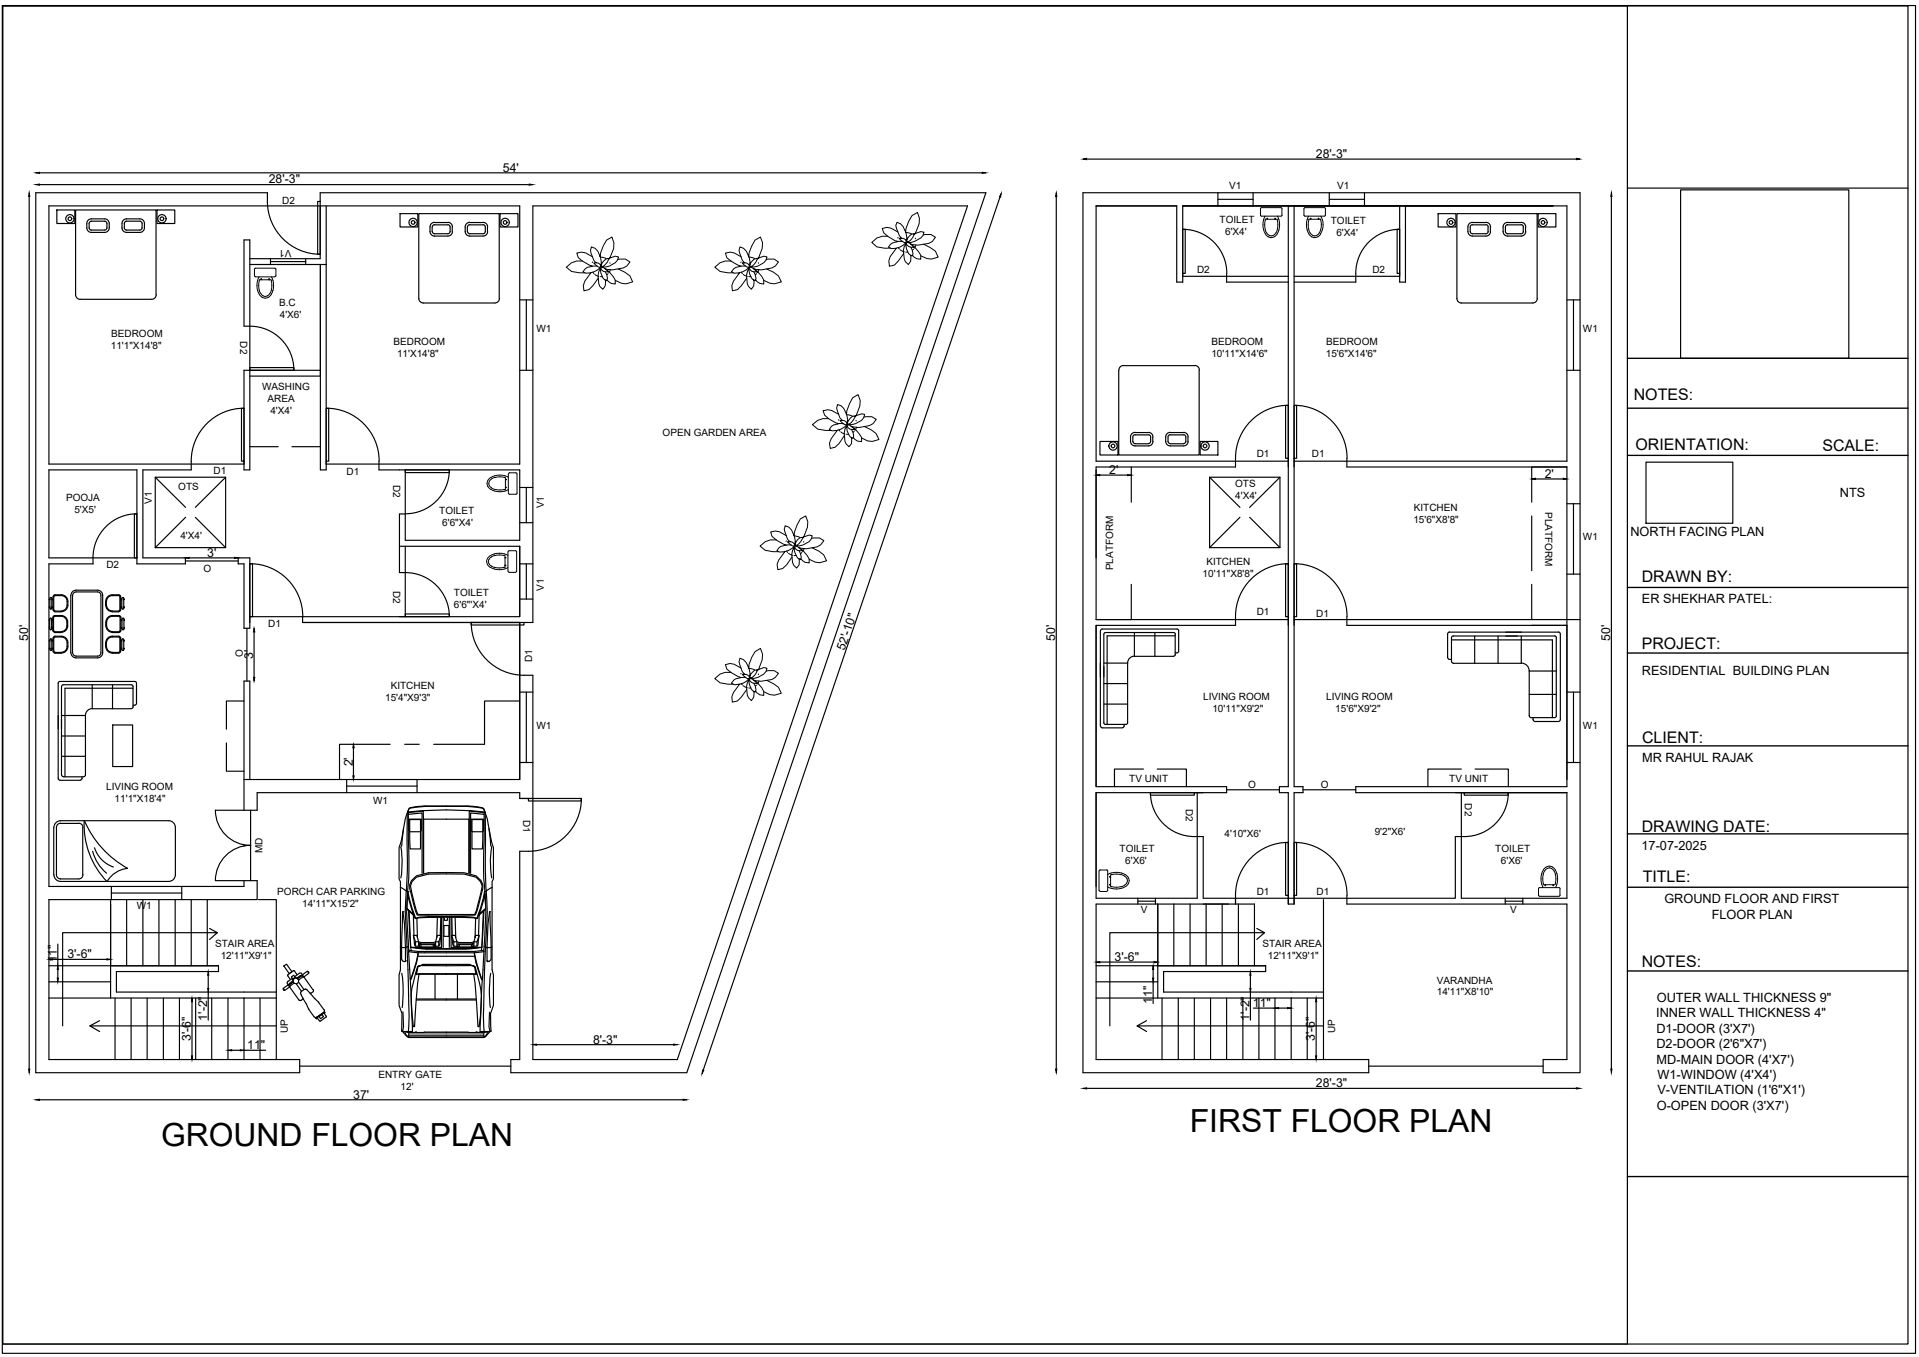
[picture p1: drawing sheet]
<svg xmlns="http://www.w3.org/2000/svg" width="420mm" height="297mm" viewBox="0 0 420 297" stroke-linecap="round" stroke-linejoin="round" font-family="sans-serif">
<!-- layer: 0 -->
<g fill="none" stroke="#000" stroke-width=".25">
<path d="M237.9 34.8h107.2M54.7 57.9h16.7M58.5 44.1v-1.9h-50.7v192.6h57.8v-2.9h-54.9v-35h45.6v-4.1h-9.1M58.5 44.1a11.6 11.6 0 0 0 11.6 11.6M59.2 56.6v1.3M59.2 57.3h7.7M66.9 56.6v1.3M69.6 44.1h.5v11.6h-.5zM70.1 44.1v-1.9h145.8l-65.5 192.6h-38.6v-2.9h2v-45.6a12 12 0 0 0 12.3-6.4 11.5 11.5 0 0 0 1.2-5.1M70.1 45.1v11.5h-15.4M71.4 45.1v57.8h-1.3v-45M231.3 43v191"/>
<path d="M259 50.2h.5v9.6h-.5zM259 59.8v2h-1.4v-16.7h-17.6v55.9h42.1M259 45.1h84.1v55.9h-59.8M259 50.2a9.6 9.6 0 0 1 9.6 9.6M266.7 42.2v2.9M266.7 43.6h7.7M268.6 59.8v2h13.5M274.4 42.2v2.9M282.1 45.1v127.1h-2v1.3h2v24.4h1.2v-24.4h2v-1.3h-2v-127.1M291 43.6h7.7M291 42.2v2.9M298.7 42.2v2.9"/>
<path d="M305.9 50.2h.6v9.6h-.6zM306.5 45.1v16.7h1.2v-16.7M306.5 50.2a9.6 9.6 0 0 0-9.7 9.6v2h-13.5M340 45.1h-81v15.4h23.1M54.7 71.4h-1.3v-18.9h1.3v50.4h-1.3v-21.8h16.7M54.7 71.4a9.6 9.6 0 0 1 9.6 9.6M113.8 65.6h2.9M115.2 65.6v15.5M283.3 60.5h23.2M343.1 65.6h2.8M344.5 65.6v15.5M52.9 89.4h.5v11.6h-.5z"/>
<path d="M53.4 89.4a11.6 11.6 0 0 0-11.5 11.5v2h-10.6v19.2h9.3v1.3h-10.6v-20.5h-19.3v19.2h19.3M54.7 80.5h9.6v.6h-9.6zM54.7 82.3h15.4M54.7 97.8h6.2M63.9 97.8h6.2M71.4 89.4h.6v11.6h-.6zM71.4 89.4a11.6 11.6 0 0 1 11.6 11.5M113.8 81.1h2.9M281.5 88.8h.6v11.5h-.6zM282.1 88.7a11.6 11.6 0 0 0-11.6 11.6M283.3 88.8h.6v11.5h-.6zM283.4 88.7a11.6 11.6 0 0 1 11.5 11.6"/>
<path d="M343.1 81.1h2.8M29.4 112.5h.6v9.6h-.6zM30 112.5a9.8 9.8 0 0 0-9.6 10.9h-9.7v70.6h42.7v-1.2M34 104.5h15.4v15.4h-15.4zM34 104.5l6.6 6.6M40.6 113.2l-6.6 6.7M42.8 113.2l6.6 6.7M49.4 104.5l-6.6 6.6M53.4 101.6h-42.7v-56.5h103.1v56.5h-42.4M83 101v1.9h30.8v15.4h-25.1v-15.4M87.5 119.6h26.3M88.7 102.9h9.7v.5h-9.7z"/>
<path d="M88.7 119.6v15.4M98.4 102.8a9.8 9.8 0 0 1-10.9 9.7v12.8a9.8 9.8 0 0 1 10.9 9.7M113.8 119.6v15.4h-59.1M113.8 119.6v15.4M113.8 114.4h2.9M113.8 106.7h2.9M115.2 106.7v7.7M240.8 104h6.1M247.7 102.2v7.7M264.8 104.5h15.4v15.4h-15.4zM264.8 104.5l6.7 6.6M270.5 100.3v1.9h-30.5v33.4"/>
<path d="M271.5 113.2l-6.7 6.7M273.6 113.2l6.6 6.7M280.2 104.5l-6.6 6.6M294.9 100.3v1.9h48.2M335.4 112.9v12M336.2 104.8h6.1M343.1 102.2v68.4M343.1 102.2h-7.7v7.7M343.1 110.3h2.8M344.5 110.3v15.4M40.6 122.8h11.6M52.2 122.1h2.5v15.4h-1.3v-14.1h-1.2z"/>
<path d="M54.1 137.5v11.6M54.7 123.4h.6v11.6h-.6zM54.7 123.4a11.6 11.6 0 0 1 11.6 11.6M66.3 135v1.3h47.5M87.5 135h1.2M88.7 134.4h9.7v.6h-9.7zM103.2 136.2a11.6 11.6 0 0 0 11.5 11.6h2v84.1h31.6l63.5-186.8h-95.1v91.2h-2M103.2 136.3h11.5v.5h-11.5zM113.8 136.3v34.3h-60.4M113.8 136.3v34.3M113.8 123.4h2.9M113.8 131.1h2.9"/>
<path d="M115.2 123.4v7.7M240 136.9v35.3M240 135.6h42.1M247.7 127.9v7.7h-7.7M281.5 123.4h.6v11.6h-.6zM282.1 123.4a11.6 11.6 0 0 0-11.6 11.6v1.9h-30.5v35.3h28.6v1.3h-28.6v23.1h22.1v-23.1M283.3 123.4h.6v11.6h-.6zM283.3 135.6h62.6M283.4 123.4a11.7 11.7 0 0 1 11.5 13.5h48.2v35.3h-46.3v1.3h46.3M335.4 127.9v7.7M343.1 125.7h2.8M53.4 153.4h-3.8v6.2"/>
<path d="M113.8 153.4h-7.7v9.5h-11.1M113.8 151.5h2.9M115.2 151.5v15.4M343.1 151.5h2.8M344.5 151.5v15.4M49.6 162.6v6.2h3.8M54.7 170.6v-21.5h-1.3v28.3M54.9 177.4v15.4M75.9 170.6v2.9M75.9 172.1h15.4M77.4 163.7v6.1M85.4 162.9h-11.1v7.7"/>
<path d="M88.6 162.9h3.2M91.3 170.6v2.9M113.8 166.9h2.9M115.7 174.8h11.6v.5h-11.6zM116.7 174.8h-2.9v-1.3h-57.5v3.9l-9.1-.1a7.7 7.7 0 0 0 7.7 7.8M250.4 168.3h-6.4v3.9M251.9 173.5h9.6v.6h-9.6zM251.9 173.5a9.6 9.6 0 0 0 9.6 9.6M253.4 168.3h6.4v3.9M268.6 172.9h11.5M285.3 172.9h11.5M320 173.5h23.1v23.1h-23.1z"/>
<path d="M320 168.3h-7.4v3.9M320.6 173.5h9.6v.6h-9.6zM323 168.3h7.2v3.9M330.2 173.5a9.6 9.6 0 0 1-9.6 9.6h-2v13.5h-55.2v-13.5h-1.9M343.1 166.9h2.8M24.2 196.9v21.6M24.4 194v2.9M24.4 195.5h15.4M27.7 196.9v14.5M31.3 196.9v14.5M34.8 196.9v14.5M38.4 196.9v14.5"/>
<path d="M39.8 194v2.9M41.9 196.9v14.5M45.4 196.9v14.5M53.4 184.9v.3M53.4 185.1h1.5M54.9 185a7.7 7.7 0 0 0-7.7 7.8M56.6 196.9h3.9v20.3M249.1 196.6v1.3M249.1 197.3h3.9M253 196.6v1.3M253.5 197.9v20.6M257 197.9v13.5"/>
<path d="M260.6 197.9v13.5M264.1 197.9v13.5M267.6 197.9v13.5M270.5 196v1.9M271.1 197.9v13.5M281.5 184.4h.6v11.6h-.6zM282.1 184.4a11.6 11.6 0 0 0-11.6 11.6M283.3 184.4h.6v11.6h-.6zM283.4 184.4a11.6 11.6 0 0 1 11.5 11.6M289.8 196.9v35M294.9 196v1.9h48.2v34h-5.2v2.9h8v-192.6h-108.8v192.6h62.6v-2.9h-59.7v-34h34.7v13.5M329.6 197.3h3.8"/>
<path d="M329.6 196.6v1.3M333.4 196.6v1.3M10.7 218.5h49.8M10.7 211.4h37.1v1.3h-22.3v4.5h35M10.7 214.9h13.5M25.2 218.5v13.4M28.7 218.5v13.4M32.2 218.5v13.4M35.8 218.5v13.4M39.3 218.5v13.4M42.8 218.5v13.4M45.9 205.6l1.7-1.4h-33.9v20.4"/>
<path d="M45.9 203.2l1.7 1M46.4 218.5v13.4M49.9 218.5v13.4M53.4 218.5v13.4M56.9 218.5v13.4M60.5 217.2v14.7M240 218.5h49.8M240 211.4h37.1v1.3h-22.3v4.5h35M240 214.9h13.5M240.8 210.6h11.9M252.5 212.2v1.9M252.5 214.9v4.8"/>
<path d="M254.4 218.5v13.4M258 218.5v13.4M261.5 218.5v13.4M265 218.5v13.4M268.6 218.5v13.4M272.1 218.5v13.4M273.8 213.5v2.9M273.8 217.2v6.1M275.2 205.6l1.7-1.4h-33.9v20.4M275.2 203.2l1.7 1M275.6 218.5v13.4M279.1 218.5v13.4"/>
<path d="M282.7 218.5v13.4M286.2 218.5v13.4M288.2 219.3v11.8M21.8 223.4l-2.1 1.2M60.5 224.6h-40.8l2.1 1.2M65.6 233.4h46.2M117.5 228.7h30M251 223.4l-2 1.2M274.4 220.7h4.7M280 220.7h1.9M289.8 224.6h-40.8l2 1.2M299.7 233.4h38.2"/>
</g>
<!-- layer: element layer -->
<g fill="none" stroke="#000" stroke-width=".25">
<path d="M.5 1.2h418.9v295h-418.9zM.6 1.3h417.1v292.9h-417.1zM356.3 1.3v292.9M8.6 37.8h206.5M6.4 43v191M8.6 40.4h107.3M12.4 46h4v2.9h-4zM19 49.9a.99 .99 0 0 0 1 1h2.9M19 48.9v1M19.5 49.9l.3 .4 .2 .1h2.9M19.5 48.9v1M22.9 47.9h-2.9a.99 .99 0 0 0-1 1"/>
<path d="M22.9 48.4h-2.9l-.2 .1-.3 .4M22.9 47.9a.99 .99 0 0 1 1 1M22.9 48.4l.3 .1 .2 .4M23.4 49.9l-.2 .4-.3 .1M23.4 48.9v1M23.9 49.9a.99 .99 0 0 1-1 1M23.9 48.9v1M26.7 49.9a.99 .99 0 0 0 1 1h2.9M26.7 48.9v1M27.2 49.9l.3 .4 .2 .1h2.9M27.2 48.9v1M30.6 48.4h-2.9l-.2 .1-.3 .4"/>
<path d="M30.6 47.9h-2.9a.99 .99 0 0 0-1 1M30.6 48.4l.3 .1 .2 .4M30.6 47.9a.99 .99 0 0 1 1 1M31.1 49.9l-.2 .4-.3 .1M31.1 48.9v1M31.6 49.9a.99 .99 0 0 1-1 1M31.6 48.9v1M34.4 46h3.9v2.9h-3.9zM87.6 46.8h3.9v2.9h-3.9zM94.1 49.7v1a.99 .99 0 0 0 1 1h2.9M94.6 49.7l.1 1 .2 .4 3.1 .1M95.1 49.2h2.9"/>
<path d="M95.1 48.7h2.9M95.1 48.7a.99 .99 0 0 0-1 1M95.1 49.2h-.2l-.2 .5M98.1 48.7a.99 .99 0 0 1 1 1M98.1 49.2h.2l.3 .5M98.6 49.7l-.1 1.2-.4 .3M99 49.7v1M99.1 50.7a.99 .99 0 0 1-1 1M101.9 49.7v1a.99 .99 0 0 0 .9 1h2.9a1 1 0 0 0 1.1-1M102.3 49.7v1M102.8 49.2h2.9M102.8 48.7h2.9"/>
<path d="M102.8 49.2h-.2l-.2 .5M102.8 48.7a.99 .99 0 0 0-.9 1M105.8 49.2h.2l.3 .5M105.8 48.7a.99 .99 0 0 1 1 1M106.3 49.7l-.1 1.2-.4 .3h-3l-.4-.3v-.2M106.7 49.7v1M109.5 46.8h3.9v2.9h-3.9zM218.9 43.1l-64.9 191.2M314.9 46.8h3.9v2.9h-3.9zM321.4 49.7v1a.99 .99 0 0 0 1 1M321.9 49.7l.1 1.2 .4 .3M322.4 49.2h2.9"/>
<path d="M322.4 48.7h2.9M322.4 48.7a.99 .99 0 0 0-1 1M322.4 49.2l-.4 .2-.1 .3M325.4 48.7a.99 .99 0 0 1 .9 1M325.4 49.2l.4 .2v.3M325.8 49.7v1M325.8 50.7l-.2 .4-.2 .1h-3M326.3 49.7v1M326.3 50.7a.99 .99 0 0 1-.9 1h-3M329.1 49.7v1a.99 .99 0 0 0 1 1M329.6 49.7l.1 1.2 .4 .3M330.1 49.2h2.9"/>
<path d="M330.1 51.2h2.9M330.1 51.7h2.9M330.1 48.7h2.9M330.1 49.2l-.4 .2-.1 .3M330.1 48.7a.99 .99 0 0 0-1 1M333.1 49.2l.4 .2v.3M333.1 48.7a.99 .99 0 0 1 1 1M333.5 49.7v1M333.5 50.7l-.2 .4-.2 .1M334 49.7v1M334.1 50.7a.99 .99 0 0 1-1 1M336.8 46.8h3.9v2.9h-3.9z"/>
<path d="M352.8 43v191M356.3 41.2h61.4M368 41.6h36.8v36.8h-36.8zM17.5 65.5h15.7M34.2 64.5v-18.5h-17.6v18.5a.99 .99 0 0 0 .9 1M34.2 64.5a.99 .99 0 0 1-1 1M91.7 65.3a.99 .99 0 0 0 1 1h15.6M91.7 65.3v-18.5h17.6v18.5M109.3 65.3a.99 .99 0 0 1-.9 1M246 80a.99 .99 0 0 0-1 1M261.6 80a.99 .99 0 0 1 1 1v18.6h-17.7v-18.6M319 65.3a.99 .99 0 0 0 1 1"/>
<path d="M319 65.3v-18.5h17.5v18.5M336.6 65.3a.99 .99 0 0 1-1 1h-15.6M240.8 96.6h4v3h-4zM246 80h15.6M247.5 95.7v.9a.99 .99 0 0 0 1 1h2.9M248 95.7l.1 1.2 .4 .2M248.5 97.1h2.9M248.5 95.2h2.9M248.5 94.7h2.9M248.5 95.2l-.4 .2-.1 .2M248.5 94.6a.99 .99 0 0 0-1 1M251.4 95.2l.5 .2v.2"/>
<path d="M251.4 94.6a.99 .99 0 0 1 1 1M251.9 95.7v1.2l-.5 .2M252.4 95.7v.9M252.4 96.6a.99 .99 0 0 1-1 1M255.2 95.7v.9a.99 .99 0 0 0 1 1h2.9a1 1 0 0 0 1-1M255.7 95.7l.1 1.2 .4 .2M256.2 97.1h2.9M256.2 95.2h2.9M256.2 94.7h2.9M256.2 94.6a.99 .99 0 0 0-1 1M256.2 95.2l-.4 .2-.1 .2M259.1 94.6a.99 .99 0 0 1 1 1"/>
<path d="M259.1 95.2l.5 .2v.2M259.6 95.7v1.2l-.5 .2M260.1 95.7v.9M262.8 96.6h3.9v3h-3.9zM360.4 101.2h19v13.3h-19zM10.9 135.5v2.2M10.9 137.7l.2 .1M10.9 131v2.2M11 133.1l.1 .2M11 137.9h.1M11.1 133.3h.1M11.1 135.3l-.2 .2"/>
<path d="M11.2 135.3l.1 .2v2.2M11.2 130.8l-.2 .1M11.2 139.9l-.2 .1-.1 2.2 .3 .2M11.2 130.8l.1 .1M11.2 139.9l.1 .1v2.2l-.1 .2M11.3 137.5h.2M11.3 137.4h.2M11.3 135.8h.2M11.3 135.7h.2M11.3 137.7l-.1 .1M11.3 133h.3M11.3 132.8h.3"/>
<path d="M11.3 131.3h.3M11.3 131.1h.3M11.3 133.1l-.1 .2M11.3 131v2.2M11.6 135.2v2.8M11.6 138l.4 .4M11.6 130.6v2.9M11.6 139.7v2.9M11.6 133.5l.4 .4M11.7 135.2v2.8M11.8 138l.2 .2 1.4 .1M11.8 130.6v2.9"/>
<path d="M11.8 139.7v2.9M11.8 133.5l.2 .2M12 138.5h1.4M12 133.8h1.4M12 133.9h1.4M13.4 134.7h-1.4l-.4 .4M13.4 134.9h-1.4l-.2 .2M13.4 134.7a1.42 1.42 0 0 1 1.4 1.5M13.4 134.9a1.25 1.25 0 0 1 1.2 1.3M13.4 130.2h-1.4l-.4 .4M13.4 130.4h-1.4l-.2 .2M13.4 139.4h-1.4l-.2 .3"/>
<path d="M13.4 139.3h-1.4l-.4 .4M13.4 130.2a1.65 1.65 0 0 1 1.5 2.3 1.42 1.42 0 0 1-1.5 1.4M13.4 130.4a1.5 1.5 0 0 1 1.3 2.1 1.25 1.25 0 0 1-1.3 1.2M13.4 139.4a1.25 1.25 0 0 1 1.3 1.3M13.4 139.3a1.42 1.42 0 0 1 1.5 1.4M14.6 136.2a1.49 1.49 0 0 1-1.2 2M14.8 136.2a1.65 1.65 0 0 1-1.4 2.2M15.5 130.3v12.6M15.5 130.3a1.12 1.12 0 0 1 1.1-1.1h4.8a1.12 1.12 0 0 1 1.1 1.1v12.6M15.9 130.3v12.6M15.9 130.3a.74 .74 0 0 1 .7-.7h4.8a.74 .74 0 0 1 .7 .7v12.6M23.1 131.6v.9"/>
<path d="M23.2 131.6a1.42 1.42 0 0 1 1.4-1.4h1.4l.4 .2v3.1l-.4 .4M23.2 132.5a1.42 1.42 0 0 0 1.4 1.4M23.2 136.2v.8M23.2 137a1.42 1.42 0 0 0 1.4 1.4M23.3 131.6v.9M23.3 131.6a1.25 1.25 0 0 1 1.3-1.2h1.6v3.1l-.2 .2M23.3 132.5a1.25 1.25 0 0 0 1.3 1.2M23.3 136.2v.8M23.4 137a1.25 1.25 0 0 0 1.2 1.2M24.6 133.8h1.4M24.6 133.9h1.4M24.6 134.9l1.6 .1 .1 3"/>
<path d="M24.6 134.7h1.5l.3 .2 .1 3.1M24.6 138.5h1.4M24.6 134.9a1.25 1.25 0 0 0-1.2 1.3M24.6 134.7a1.42 1.42 0 0 0-1.4 1.5M26.3 138l-.2 .2-1.5 .1M26.4 133h.3M26.4 132.8h.3M26.4 131.3h.3M26.4 131.1h.3M26.5 138l-.4 .4M26.5 137.5h.2M26.5 137.4h.2"/>
<path d="M26.5 135.8h.2M26.5 135.7h.2M26.7 131v2.2M26.7 133.1l.2 .2M26.7 135.5v2.2M26.8 137.7l.1 .1M26.8 135.5l.1-.2 .2 .2v2.2M26.8 139.9l.3 .1v2.2l-.3 .2M26.8 130.8l.3 .1M26.8 133.3h.1M26.9 139.9l-.2 .1M26.9 130.8l-.2 .1"/>
<path d="M26.9 137.9h.1M27.1 133.1l-.2 .2M27.1 131v2.2M27.1 137.7l-.1 .1M41.4 122.1h10M55.6 138.3v10M240.9 138.1v20.8M241.3 137.7h16.4l.4 .4M241.3 137.7l-.3 .4M257.3 138.8v4.5M257.3 138.8l-.3-.3h-15l-.3 .1v19.6M258.1 138.1v4.5"/>
<path d="M316.9 138.8v5.1l.1 .2 .4 .2M317.4 138.4h23.8M317.4 138.3l-.4 .3-.1 .2M340.3 139.2h-22.1l-.3 .2-.1 .2v5.2M340.3 139.2l.4 .2 .1 .2M340.7 139.6v17.1M341.2 138.3l.4 .3v.2M341.6 138.8v18.7M11.3 142.1h.3M11.3 141.9h.3M11.3 140.4h.3M11.3 140.2h.3"/>
<path d="M11.6 142.5l.4 .4 1.4 .1M11.8 142.5l.2 .3M12 142.8h1.4M13.5 150.3v19.4M14.7 140.7a1.49 1.49 0 0 1-1.3 2.1M14.9 140.7a1.65 1.65 0 0 1-1.5 2.2M15.5 142.9a1.12 1.12 0 0 0 1.1 1.1h4.8a1.12 1.12 0 0 0 1.1-1.1M15.9 142.9a.74 .74 0 0 0 .7 .7h4.8a.74 .74 0 0 0 .7-.7M20.2 155.1h8.5M20.2 155.1a1.5 1.5 0 0 0-1.5 1.5v13.1M23.1 140.7v.8M23.2 141.5a1.48 1.48 0 0 0 1.4 1.5l1.4-.1 .4-.4"/>
<path d="M23.2 140.7a1.42 1.42 0 0 1 1.4-1.4h1.4l.4 .2v3.1M23.3 140.7v.8M23.3 140.7a1.25 1.25 0 0 1 1.3-1.3l1.6 .1v3.1M23.3 141.5a1.25 1.25 0 0 0 1.3 1.3M24.6 142.8h1.4M24.7 158.7h4.3v9.1h-4.3zM26.2 142.5l-.2 .3M26.4 142.1h.3M26.4 141.9h.3M26.4 140.4h.3M26.4 140.2h.3M26.7 140v2.2"/>
<path d="M26.7 142.2l.2 .2M28.7 149.9h-14.8l-.4 .3M28.8 149.9l.3 .4v4.4l-.3 .4M29.1 154.4l.6-.1 .2-.3v-4.5l-.2-.3h-16.6l-.3 .1-.1 21.1 .4 .4h4.5l.3-.2v-.6M241 158.9l.3 .4M241.3 159.3h4.4M241.7 158.2l.3 .4h4.5l.4-.4M246.1 158.9l-.3 .4M246.1 158.6v.3M246.9 145.1v13.1M248.4 143.7h8.6M248.4 143.6a1.5 1.5 0 0 0-1.5 1.5"/>
<path d="M257.3 143.3l-.3 .3M258.1 142.5l-.2 .4h-.6M317.4 144.3h.4M317.8 144.7l.1 .3 .3 .2h14.9M333.1 145.1a1.71 1.71 0 0 1 1.7 1.8l.1 10 .4 .2h5M335.7 157.5v.2l.4 .2h5.1h.2l.2-.4M335.7 157.1v.4M340.8 156.6l-.1 .3-.4 .2M13.5 169.6l.3 .4h4.6l.3-.4M18.4 179.6a17.9 17.9 0 0 0 5 13.4M18.5 179.6a21.7 21.7 0 0 0 9.4 10.5M36.9 179.6h-23.6a1.46 1.46 0 0 0-1.5 1.5"/>
<path d="M36.9 179.6a1.46 1.46 0 0 1 1.5 1.5v10.4M89.2 178l-.1 5.8a171.7 171.7 0 0 1-.4 15.8 380.9 380.9 0 0 1 .8 25.1l-.1 1.2M89.4 178.3l3-.3v13.2M89.5 179.3h2.7v2.4l-.1 .4h-2.4l-.2-.4zM89.5 177l1.7-.4 1.6-.2 11.4 .2 1.7 .4 .8 2.2 .8 4.6 .5 1.7v6.9l-.3 .6v19.3l.3 1.1v6.7l-.6 1.8 .1 3.8-.4 .2-.8 1.1-.4 .1h-16.4l-.8-.6-.4-.6-.4-.2 .1-3.8-.6-1.8v-6.7l.3-1.1v-19.3l-.3-.6v-6.9l.5-1.7 .8-4.6zM89.7 179.4h2.4v6.4h-2.3zM93.1 176.5l-3.3 .4-.3 .3-.3 .7a58.3 58.3 0 0 1 16.4-.2l.7 .2-.7-1-3.3-.4M93.1 176.5h.1M93.1 176.5h9.2M102.3 176.5h.1M103.2 179.3h2.7v2.4l-.2 .4h-2.4l-.1-.4zM103.3 179.4h2.4l-.1 6.4h-2.3z"/>
<path d="M106 178.3l-3-.3v13.2M106.3 178v12.4l.2 4.7a63.2 63.2 0 0 1-.2 12.2l-.3 7.9a74.8 74.8 0 0 0 0 10.7M11.8 181.1v10.4M11.8 191.5a1.46 1.46 0 0 0 1.5 1.4h23.6M12.4 191.5a.91 .91 0 0 0 .9 .9h4a.91 .91 0 0 0 .9-.9M13.3 180.2h3.9M13.3 180.2a.91 .91 0 0 0-.9 .9v10.4M17.3 180.2a.91 .91 0 0 1 .9 .9M18.1 181.1v10.4M20.3 186.3a9.3 9.3 0 0 0 3 4.8M20.7 185.6a6.6 6.6 0 0 0 4.1 4.2M27.9 190.1a5.8 5.8 0 0 0-4.4 2.8"/>
<path d="M38.4 191.5a1.46 1.46 0 0 1-1.5 1.4M87.7 194.3l1.6 .9M88.2 199.6h.1M88.2 199.6a79.8 79.8 0 0 1 .6 10.7M88.2 199.6l-.3 10.3 .4 .5 .4 .1 .1-.2M88.3 181.4l-.3 3.7-.2 .3 .3 2.8-.3 4M89.1 199l1.5 1.4v-.3l-1.5-1.3 .1-3.1 1 3.4 .7 2a78.5 78.5 0 0 1 13.6 0l.1-.4a19.6 19.6 0 0 0 1.6-5l.1 3.1-1.4 1.3-.1 .3 1.5-1.4M89.3 195.2l.9 3.6 .8 2.2 1.3-.3 5.4-.1 5.4 .1 1.3 .3 .8-2.2 .9-3.6M89.3 195.2h.1M89.5 199.4l.5 8.7M89.6 199.5l.3 7.9h6.7v-6.6M89.6 199.5h.1"/>
<path d="M90.1 192.8l1.1-1.1 2.6-.7h7.8l2.6 .7a2.83 2.83 0 0 1 1.2 3.9l-1 3.8-.3 .9h-12.7l-.4-.9-1.3-4.9v-.8zM90.2 193l1-1 2.6-.7h7.8l2.6 .7 1 1 .4 .9-1.3 5.4-.4 .9h-12.4l-.8-2.6-.8-3.7zM92.7 191.1v-13.5l-3.3 .3 .1 14.4a73.5 73.5 0 0 0 0 16l.8 17.6h-2M92.8 191.1v-11.8h9.9v11.8M102.7 191.1v-13.5l3.3 .3-.1 14.4a73.5 73.5 0 0 1 0 16l-.8 17.6h2M105.8 199.5l-.3 7.9h-6.7v-6.6M105.8 199.5h.1M106 199.4l-.6 8.7M106.1 195.2h.1M107.1 181.4l.3 3.7 .3 .3-.2 .8a18.8 18.8 0 0 0 .2 6M107.2 199.6h.1M107.2 199.6a79.8 79.8 0 0 0-.6 10.7"/>
<path d="M107.2 199.6l.3 5.5v4.8l-.4 .5-.4 .1-.1-.2M107.7 194.3l-1.6 .9M11.5 210h11.9M12.7 206.7v4.7M12.7 212.2v1.9M42 219.3v11.8M45.6 213.5v2.9M45.6 217.2v6.1M62 216.4l1.2-.9 .3 .5-1.2 .8zM62.1 216.4v.4l.2-.1M62.1 211.4l.6-.3 1.2 1.6-.6 .4zM62.9 215.3l2.5 3.6"/>
<path d="M63 214.8l-.1 .5M64 214.2l-1 .7M64.3 215.2l-.8 .7M64.6 213.9l-.3-.4-.5 .4 .3 .4M64.9 215.3l1.1 1.6-.2 .4M64.9 214.2l-.2-.3-.7 .5 .1 .3-.8 .6 .2 .2 .7-.5-1 .6M65 213.3l-.5-.8h-.3l-1.2 1 .5 .9M65.4 215l1.1 1.6M65.4 218.9l.5 .1M65.5 213l-1 .8M65.6 213l.5 .1M65.8 217.3h.1"/>
<path d="M65.8 217.3l.5 1.2M66 213.1l2.5 3.6M66.1 213.5l1.2-.9 .3 .4-1.2 .9zM66.1 213.6l-.9 .6 .7-.5-.1-.2-.8 .6M66.3 218.5h.1M66.3 218.5l.8 1.3M66.3 213.8l-.9 .7M66.4 218.6l-.5 .4M66.5 216.6l-.5 .4M66.9 216.5h.1M66.9 216.5l-.3 .1M66.9 216.5l.4 .2"/>
<path d="M67.1 219.8v.1M67.1 219.9l.5 1M67.3 216.7l1.6 1.9M67.4 212.7l.2 .2v.1M67.9 217.3h.1M68.5 217.2l-.5 .3M68.6 216.6l-.1 .5M68.9 218.5v.1M68.9 218.6l.8 .8M69.7 219.3l.1 .1M69.8 219.4l1.1 1.6M88 213l.3 3.4-.2 4.1"/>
<path d="M88.8 210.3h.1M89.5 207.2a2.19 2.19 0 0 1-1.8 .1M89.5 208l2.1 .3h12.2l2.1-.3M89.5 208.3l.2 .1a35.4 35.4 0 0 0 8 .2 35.4 35.4 0 0 0 8-.2l.2-.1M89.9 207.4l3.5 .4h8.7l3.4-.4M90 217.8l.2-1.4 .8-3.3 .4-1.5 .4-.2h.3l-.6 .3-.3 1.6 .5-.2h12l.5 .2-.3-1.6-.6-.3h.3l.4 .2 .4 1.5 .8 3.3 .2 1.4M90.5 204.8l.5 1.3v1M90.5 200.3l.1 4.5h-.1l.3 2 .2 .3h.9l.3 .2h2.7l.3-.2h.9l.2-.3 .2-2h-.1M90.5 207.4l2.9 .2a88 88 0 0 0 10.7-.1l.8-.1M91 206.1l1.2 .2h2.7l1.2-.2M91.1 218.7h13.2M91.1 218.9h13.2"/>
<path d="M91.3 201l.1 4.2-.1-.4h-.7M91.4 205.2l.3 1.2 .5 .2h-.3v.5M91.5 209.3l.1-.7-.5 2-1.1 3.7-.2-.2M91.5 209.3l-.9 3.4-.7 1.7M91.5 209.3h12.4M91.7 206.4v.7M91.7 213.3l-.6 6.4-.3 5h-.3l-.2-2.3-.3-4.5M91.7 213.3h.1M91.7 213.3h12M91.9 206.6l.3 .2M92.1 211.4l.4-.3h10.4l.4 .3zM92.2 206.6h3v.6"/>
<path d="M92.2 207.3v-.5h2.7v.5M95.2 206.6l-.3 .2M95.2 213.3v5.4M95.8 200.8l-.2 4.4M96.4 204.8h-.6l-.4 1.3v1M96.4 204.8h.1M96.5 204.8l-.4 1.3v1M96.5 200.8l-.1 4M97 200.8v6.6M97.2 202.6h1.1v2.4h-1.1zM97.3 200.9v.6h.7v-.6M98.4 200.8v6.6"/>
<path d="M98.9 204.8l.5 1.3v1M98.9 200.8l.1 4M99 204.8h.7l.3 1.3v1M99 204.8h.1M99.4 206.1l1.1 .2h2.8l1.1-.2M99.7 200.8l.1 4.4M100.2 213.3v5.4M100.2 206.6l.3 .2M100.5 207.3v-.5h2.8v.5M103.3 206.6h-3.1v.6M103.5 206.6l-.2 .2M103.7 213.3l.3 1.9 .6 9.5h.3l.3-2.3 .2-4.5"/>
<path d="M103.7 213.3h.1M103.8 206.4v.7M103.9 209.3l.9 3.4 .8 1.7M103.9 209.3l-.1-.7 1.7 5.7 .1-.2M104 205.2l-.2 1.2-.5 .2h.2v.5M104.1 201l-.1 4.2 .1-.4h.7M104.9 204.8l-.5 1.3v1M104.9 200.3l-.1 4.5h.1l-.3 2-.2 .3h-.9l-.2 .2h-2.8l-.3-.2h-.8l-.3-.3-.2-2h.1M106 207.2a2.05 2.05 0 0 0 1.7 .1M106.6 210.3h.1M107.4 213l-.3 3.4 .3 4.1M50.7 229.9h1.9"/>
<path d="M53.4 229.9h4.8M67.6 221l1.2 1.5 .2 .2h.4M67.6 220.8l.1 .1M69.1 222.8l.3-.1 .1 .2-.2 .1zM69.3 222.7l.6 .8M69.4 222.7l1.4-1-1.3 1zM69.8 222.5l.7-.4 .3 .4-.6 .5zM70.8 221.7l-1.4 1M70.8 221.6l.2-.1 .2 .2-.2 .1zM70.8 221.6l.6 .8M70.9 221l.1 .5-.2 .2M71.3 222.7l-1.1 .8-.3-.1"/>
<path d="M71.4 222.4v.3M88.1 225.8h2.2M88.2 221.5l.1 3.2-.2 1.1-.2-.1M88.7 226.1l.1 .3 .7 .6v-.9h16.4v.9M89.2 225.9h17M89.5 226.6h16.4M91 225.9h.2M104.2 225.9h.2M105.1 225.8h2.2M106.7 225.9a1.05 1.05 0 0 1-.8 1.1h-16.4M107.2 221.6l-.1 3.1 .2 1.1 .2-.1M237.9 238.2h107.2"/>
<path d="M8.6 240.7h141"/>
<circle cx="15.3" cy="47.9" r=".91"/>
<circle cx="15.3" cy="47.9" r=".4"/>
<circle cx="35.5" cy="47.9" r=".91"/>
<circle cx="35.5" cy="47.9" r=".4"/>
<circle cx="90.4" cy="48.7" r=".91"/>
<circle cx="90.4" cy="48.7" r=".4"/>
<circle cx="110.6" cy="48.7" r=".91"/>
<circle cx="110.6" cy="48.7" r=".4"/>
<circle cx="317.7" cy="48.7" r=".91"/>
<circle cx="317.7" cy="48.7" r=".4"/>
<circle cx="337.8" cy="48.7" r=".91"/>
<circle cx="337.8" cy="48.7" r=".4"/>
<circle cx="243.7" cy="97.6" r=".4"/>
<circle cx="243.7" cy="97.6" r=".91"/>
<circle cx="263.8" cy="97.6" r=".4"/>
<circle cx="263.8" cy="97.6" r=".91"/>
<circle cx="10.8" cy="137.4" r=".06"/>
<circle cx="10.8" cy="135.7" r=".06"/>
<circle cx="10.9" cy="131.2" r=".06"/>
<circle cx="10.9" cy="132.9" r=".06"/>
<circle cx="27.2" cy="132.9" r=".06"/>
<circle cx="27.2" cy="131.2" r=".06"/>
<circle cx="27.2" cy="137.4" r=".06"/>
<circle cx="27.2" cy="135.7" r=".06"/>
<circle cx="10.9" cy="142" r=".06"/>
<circle cx="10.9" cy="140.3" r=".06"/>
<circle cx="27.2" cy="142" r=".06"/>
<circle cx="27.2" cy="140.3" r=".06"/>
<circle cx="64.8" cy="214.7" r=".61"/>
</g>
<!-- layer: ARROW -->
<g fill="none" stroke="#000" stroke-width=".22">
<path d="M276 47.1v-1.4l.2-.2h4.4l.1 1.6M276 47.1l.2 .2h4.3l.2-.2M277 47.3l-.4 1.3a4 4 0 0 0 .5 2.6M277 50.2a1.31 1.31 0 0 0 2 1.2l.7-1.2M277 51.2a1.46 1.46 0 0 0 1.3 .8 1.46 1.46 0 0 0 1.3-.8M277.1 47.9l-.2 1.3 .1 1M277.1 48h2.5M277.4 47.8l.1 .2zM279.1 48v-.2l.1 .2M279.6 47.9l.1 .3M279.6 48.2l.2 1-.2 1M279.7 47.3l.4 1.3a4 4 0 0 1-.5 2.6"/>
<path d="M285.5 47.1v-1.4l.2-.2h4.4l.1 1.6M285.5 47.1l.2 .2h4.2l.3-.2M286.5 47.3l-.4 1.3a4 4 0 0 0 .5 2.6M286.5 50.2a1.31 1.31 0 0 0 2 1.2l.7-1.2M286.6 51.2a1.46 1.46 0 0 0 1.3 .8 1.46 1.46 0 0 0 1.3-.8M286.6 47.9l-.2 1.3 .2 1M286.6 48h2.5M286.9 47.8l.1 .2zM288.6 48v-.2l.2 .2M289.1 47.9l.2 1.3-.1 1M289.2 47.3l.3 .8M289.5 50.3l-.4 .9"/>
<path d="M289.5 48.1l.2 1.1-.2 1.1M55.7 60.4v-1.5l.2-.2 4.4 .1 .1 1.6M55.7 60.3l.2 .3M55.9 60.6h4.3M56.4 63.6l.4 .8M56.7 60.6l-.4 1.3 .1 1.7M56.7 63.5a1.31 1.31 0 0 0 2 1.1l.7-1.1M56.7 61.5l.1-.3h2.5l.1 .3M56.8 64.5a1.46 1.46 0 0 0 1.3 .8 1.46 1.46 0 0 0 1.3-.8M56.8 61.5l-.2 1 .2 1M57.1 61l.1 .2zM58.9 61.2v-.2l.1 .2"/>
<path d="M59.4 61.5l.1 1-.1 1M59.4 60.6l.5 1.3-.1 1.7M59.8 63.6l-.4 .8M60.4 60.3l-.2 .3M106.8 106.5a3.6 3.6 0 0 0 3.8 1M106.8 105.2l-.2 .6 .2 .7M107.1 106.3l.5 .5M107.1 105.4l-.1 .4 .1 .5M107.4 104.5l-.6 .7M107.6 106.8l.8 .4M108.4 107.1l1.1 .2 1-.2M110.5 104.1l.8 .4"/>
<path d="M110.6 104.1l-.6-.1a4 4 0 0 0-2.5 .5M110.7 104.9l.2 .1zM110.7 104.6v2.5M110.7 106.7h.2l-.2 .1M110.7 104.5a3.4 3.4 0 0 0-3.6 .9M110.7 107.1l-.3 .1M111.3 103.7v4.3M111.3 107.2l-.8 .3M111.3 108l.3 .2h1.3M112.9 103.5h-1.3l-.3 .2M113 103.5l.2 .2v4.3M113.2 108l-.2 .2"/>
<path d="M106.7 123.6l.7 .6M106.7 122.3l-.1 .6 .1 .6M107 123.4l.6 .5M107.4 121.6l-.7 .7M107.4 124.2l.8 .4M107.6 121.9a1.03 1.03 0 0 0-.5 1.4M107.6 123.9l.7 .3M108.2 121.2l1.7-.1 1.3 .5M108.2 124.6l1.1 .1 1.1-.1M108.2 121.2l-.8 .4M108.3 121.6l1-.1 1 .1M108.3 124.2l1 .1 1-.1"/>
<path d="M108.3 121.6l-.7 .3M110.4 121.6h.2M110.5 122l.2 .1zM110.5 123.7l.2 .1zM110.6 121.7v2.5M110.6 124.2h-.2M111.2 124.2l-.7 .4M111.5 120.6h1.4l.2 .2v4.2l-.2 .3M111.5 125.3h1.4M111.5 120.6l-.2 .2-.1 4.2 .3 .3M240.6 190.7v4.2M240.7 194.9l.2 .2"/>
<path d="M240.9 195.1h1.4M240.9 190.4h1.4M240.9 190.4l-.2 .2M242.3 190.4l.2 .3v4.2l-.2 .2M242.5 191.4a3.7 3.7 0 0 1 4.6 .7M243 193.6l.2 .1zM243.2 191.5v2.6h.2M243.2 191.9h-.2l.2 .1M243.4 191.4l-.2 .1M243.4 191.5l1-.2 1 .2M245.4 191.4l.8 .4M246.2 191.8l.5 .5"/>
<path d="M246.4 194.1a4 4 0 0 1-3.9 0M246.7 192.3l.1 .5-.1 .4M246.7 193.2a3.3 3.3 0 0 1-3.3 .9M247 192.1l.2 .7-.2 .6M247.1 193.4l-.7 .7M336.8 195.9l.3 .3h4.3l.2-.3M337.5 191.3l-.1 1.6 .5 1.4M337.9 190.4l-.4 .9M337.9 193.7h2.5M338.3 193.7v.2l.1-.2M338.6 189.8l-.7 .6M338.6 189.8a1.38 1.38 0 0 1 1.9 .6"/>
<path d="M338.8 190.1a3.4 3.4 0 0 0-.9 3.5M338.8 190.1a1 1 0 0 1 1.4 .5M340 193.7l.1 .2zM340.2 190.6l.4 .8M340.5 190.4l.4 .9M340.5 191.4l.2 1-.2 1M340.6 193.4l-.1 .2M340.9 191.3l.1 1.6-.4 1.4M341.5 194.5v1.4M341.6 194.5l-.2-.2h-4.3l-.3 .2v1.4"/>
</g>
<!-- layer: NETMANH -->
<g fill="none" stroke="#000" stroke-width=".25">
<path d="M248.4 138.5v5.2M252.9 138.5v5.2M257.3 139.2h-14.9v19.4M322.9 139.2v6M328 139.2v6M333.1 139.2v6M13.5 156.6h5.2M20.2 149.9v5.2M24.6 149.9v5.2M29.1 150.7h-14.9v19.3M241.7 154.1h5.2M241.7 149.6h5.2"/>
<path d="M241.7 145.1h5.2M317.8 140.1h22.1v17M334.8 152h5.9M334.8 146.9h5.9M13.5 165.6h5.2M13.5 161.1h5.2"/>
</g>
<!-- layer: 0 -->
<g fill="#000" stroke="#000" stroke-width=".22">
<path d="M237.1 34.8l.8-.1v.3zM345.1 34.7l.8 .1-.8 .2zM231.3 42.2l.1 .8h-.3zM240 104l.8-.1v.2zM246.9 103.9l.8 .1-.8 .1zM335.4 104.8l.8-.1v.3zM342.3 104.7l.8 .1-.8 .2zM77.4 162.9l.2 .8h-.3zM77.3 169.8h.3l-.2 .8zM240 210.6l.8-.1v.3zM252.5 211.4l.1 .8h-.3zM252.3 214.1h.3l-.1 .8z"/>
<path d="M252.7 210.5l.8 .1-.8 .2zM273.8 212.7l.1 .8h-.3zM273.6 216.4h.3l-.1 .8zM288.2 218.5l.1 .8h-.3zM116.7 228.7l.8-.2v.3zM147.5 228.5l.8 .2-.8 .1zM231.1 234h.3l-.1 .8zM279.1 220.7l.9-.2v.3zM281.9 220.5l.8 .2-.8 .1zM288 231.1h.3l-.1 .8z"/>
</g>
<!-- layer: stairs -->
<g fill="none" stroke="#000" stroke-width=".22">
<path d="M127.5 57.1h-1.2l-1.2 .4-1.1 1 1.1 .9 1.8 .3h1.2M129.5 58.1v.2M129.7 56.2l-1.5-.8-.9-.2-1 .2 .3 1 1 .8 2.2 1.1M129.8 57.3l-.1 .2M129.8 59.6l.2 .3M130.8 58.3a3.7 3.7 0 0 0-2.7 .5l-.5 .7 .7 .3 1.1-.1-1.4 1.9-.3 .9 .1 1.2 1.1-.3 .9-.8 1.2-1.7M131.4 58.5v.1M131.4 56.2l.1-.8 .6-1.6 .7-1.2 1.2-.7a4.7 4.7 0 0 1-.9 5.1 2.02 2.02 0 0 1-1.4 1.4 1.81 1.81 0 0 1 1.4-1.8l1.6-.5 .7 .1a3.1 3.1 0 0 1-3.5 2.2l-.4-.2a3.6 3.6 0 0 0-1.2-3.9l-.8-.3a3.6 3.6 0 0 0 1 3.5l.5 .1 .4 .3 .1 .5h-.5l-1-.8 .5-.1M131.4 58.8l-.1-.1-1.2 .8-.8 .2M131.5 56.3l1.3 .3M131.6 58.5a1.85 1.85 0 0 1 1.6 1 1.22 1.22 0 0 1-1.6-.9zM132.5 58.8a5.7 5.7 0 0 1 2.2 2.5v.9l-.9-.2-.9-.8"/>
<path d="M132.5 59.5l.5 1.4-.2 .6a2.32 2.32 0 0 1-1.3-2.8 3.5 3.5 0 0 0-.2 4l.7 .6 .5-.7v-1.3M133.1 59.9l-.2 .2M133.5 57.5l.1 .2M133.7 59l-.4 .7M135.3 56.8l1.6-.1 1 .6-.7 .9a5.7 5.7 0 0 1-4.8 .6M135.3 58.9l1.5 .7 1.1 .8 .6 1.3-1.5 .4-.9-.1-1.4-.6M160.1 57.1h-1.3l-1.2 .4-1.1 1 1.1 .9 1.8 .3h1.2M162 58.1v.2M162.3 56.2l-1.6-.8-.8-.2-1.1 .2 .3 1 1 .8 2.2 1.1M162.3 57.3l-.1 .2M162.3 59.6l.3 .3M163.3 58.3a3.2 3.2 0 0 0-3.2 1.2l.7 .3 1.1-.1-1.3 1.9-.4 .9 .2 1.2 1.1-.3 .8-.8 1.2-1.7"/>
<path d="M163.9 58.5v.1M164 56.2v-.8l.6-1.6 .7-1.2 1.2-.7a4.7 4.7 0 0 1-.8 5.1 1.86 1.86 0 0 1-1.5 1.4 1.81 1.81 0 0 1 1.5-1.8l1.6-.5 .6 .1a3.1 3.1 0 0 1-3.5 2.2l-.3-.2a3.6 3.6 0 0 0-1.3-3.9l-.8-.3-.2 .8 .2 .6 .5 1.6 .5 .5 .5 .1 .4 .3 .1 .5h-.5l-1-.8 .6-.1M164 56.3l1.3 .3M164 58.8l-.2-.1-1.1 .8-.9 .2M164.1 58.5a1.96 1.96 0 0 1 1.6 1 1.24 1.24 0 0 1-1.6-.9zM165 58.8a5.1 5.1 0 0 1 2.2 2.5v.9l-.8-.2-1-.8M165.1 59.5l.4 1.4-.1 .6a2.32 2.32 0 0 1-1.4-2.8 3.6 3.6 0 0 0 .5 4.6l.5-.7 .1-1.3M165.7 59.9l-.3 .2M166 57.5l.1 .2M166.2 59l-.4 .7M167.8 56.8l1.7-.1 .9 .6-.6 .9a5.7 5.7 0 0 1-4.9 .6M167.9 58.9l1.5 .7 1 .8 .7 1.3-1.6 .4-.9-.1-1.4-.6"/>
<path d="M194.4 51.7h-1.2l-1.2 .4-1.1 1 1.1 .9 1.8 .3h1.1M196.4 52.8l-.1 .1M196.6 50.8l-1.5-.9-.9-.1-1 .2 .3 1 1 .8 1.5 .9 .6 .2M196.6 52v.1M196.7 54.2l.2 .3M197.1 54.7l.9 .4M197.7 52.9a3.2 3.2 0 0 0-3.2 1.2l.7 .3 1.1-.1-1.4 1.9-.3 .9 .1 1.2 1.1-.3 2.1-2.5M198.2 53.1v.1M198.3 50.8l.1-.8 .6-1.6 .7-1.2 1.2-.7a4.6 4.6 0 0 1-.9 5.1 1.8 1.8 0 0 1-1.5 1.3 1.95 1.95 0 0 1 1.5-1.7l1.6-.5 .7 .1a3.1 3.1 0 0 1-2.8 2.3h-.8l-.3-.4a3.5 3.5 0 0 0-1.3-3.7l-.7-.3-.3 .7 .2 .6 .6 1.5 .5 .6 .9 .4 .1 .6h-.5l-1.1-.9 .6-.1M198.3 53.4l-.1-.2-1.2 .9-.8 .2M198.4 50.9l1.2 .4M198.5 53.1a1.6 1.6 0 0 1 1.6 1 1.3 1.3 0 0 1-1.6-.9z"/>
<path d="M198.8 55.2h-.5M199.4 53.5a5.1 5.1 0 0 1 2.2 2.4v.9l-.9-.2-.9-.7M199.4 54.1l.5 1.4-.2 .5a2.22 2.22 0 0 1-1.3-2.7 3.4 3.4 0 0 0 .5 4.6l.5-.7v-1.3M200 54.5l-.2 .3M200.4 52.1l.1 .2M200.5 53.6l-.3 .7M202.1 51.4l1.7-.1 1 .6-.7 1a5.9 5.9 0 0 1-4.8 .5M202.2 53.5l2.6 1.5 .6 1.3-1.5 .4-1-.1-1.3-.6M130.2 60.1l.9 .4M131.9 60.5l-.5 .1M162.7 60.1l.9 .4M164.4 60.5l-.5 .1"/>
<path d="M181.4 91.6h-1.2l-1.2 .4-1.1 .9 1.1 1 1.8 .3h1.1M183.4 92.6l-.1 .2M183.6 90.7l-1.5-.8-.9-.2-1 .2 .4 1 .9 .8 1.5 .9 .6 .1M183.6 91.8v.2M183.7 94.1l.2 .3M184.1 94.6l.9 .4M184.7 92.8a2.88 2.88 0 0 0-3.1 1.2l.6 .3 1.1-.1-1.4 1.9-.3 .9 .2 1.2 1-.3 .9-.8 1.2-1.7M185.3 93v.1M185.3 90.7l.1-.8 1.3-2.8 1.2-.7a4.8 4.8 0 0 1-.8 5.1 1.98 1.98 0 0 1-1.6 1.4 2.05 2.05 0 0 1 1.5-1.9l1.6-.4 .7 .1a2.85 2.85 0 0 1-2.8 2.2h-.7l-.3-.2a3.6 3.6 0 0 0-1.3-3.9l-.8-.3-.2 .8 .1 .6 .6 1.6 .5 .5 .5 .1 .4 .3 .1 .5h-.4l-1.1-.8 .5-.1M185.4 90.8l1.2 .3M185.4 93.3l-.1-.1-1.2 .8-.9 .2M185.5 93a1.98 1.98 0 0 1 1.6 1 1.28 1.28 0 0 1-1.6-.9z"/>
<path d="M185.8 95l-.5 .1M186.4 93.3a5.5 5.5 0 0 1 2.2 2.4v1l-.9-.2-.9-.8M186.4 94l.4 .6 .1 .8-.1 .6a2.32 2.32 0 0 1-1.3-2.8 3.4 3.4 0 0 0 .4 4.6l.5-.7v-1.3M187 94.4l-.2 .2M187.4 92l.1 .2M187.5 93.5l-.3 .7M189.1 91.3l1.8-.1 1 .6-.8 .9a5.7 5.7 0 0 1-4.8 .6M189.3 93.4l1.5 .7 1 .8 .6 1.3-1.4 .4-1.1-.1-1.3-.6M170 118.2h-1.3l-1.1 .4-1.2 .9 1.2 1 1.7 .3h1.2M171.9 119.2v.2M172.2 117.2l-1.6-.8-.8-.2-1.1 .2 .3 1 1.1 .9 2.1 1M172.2 118.4l-.1 .1"/>
<path d="M173.2 119.3a3.8 3.8 0 0 0-2.6 .6l-.5 .7 .6 .2h1.1l-1.3 1.8-.4 1 .2 1.1 1.1-.3 .9-.8 1.1-1.7M173.8 119.5v.2M173.9 117.2v-.8l1.3-2.8 1.2-.7a4.8 4.8 0 0 1-.8 5.2 1.98 1.98 0 0 1-1.5 1.3 1.96 1.96 0 0 1 1.5-1.8l1.6-.5 .6 .2a2.88 2.88 0 0 1-2.8 2.2h-.7l-.3-.3a3.6 3.6 0 0 0-1.3-3.8l-.8-.3-.2 .8 .7 2.1 .5 .6a.93 .93 0 0 1 1.1 .8l-.5 .1-1.1-.9h.6M173.9 117.3l1.3 .4M173.9 119.8l-.1-.1-1.2 .8-.9 .3M174.1 119.5a1.98 1.98 0 0 1 1.5 1.1 1.24 1.24 0 0 1-1.6-.9zM174.9 119.9a5.3 5.3 0 0 1 2.3 2.4v.9l-.9-.1-1-.8M175.9 118.5l.1 .2M177.7 117.8h1.7l1 .5-.7 1a5.7 5.7 0 0 1-4.9 .5M177.8 119.9l1.5 .7 1 .8 .7 1.4-1.5 .4-1-.2-1.3-.6M172.2 120.6l.3 .3M172.6 121.1l1 .5"/>
<path d="M174.3 121.6h-.5M175 120.6l.4 1.3-.1 .6a2.32 2.32 0 0 1-1.3-2.7 3.5 3.5 0 0 0 .4 4.6l.6-.8v-1.3M175.6 120.9l-.3 .3M176.1 120l-.4 .8M160.1 147.2h-1.3l-1.2 .4-1.1 .9 1.1 1 1.8 .3h1.2M162 148.2v.2M162.3 146.2l-1.6-.8-.8-.2-1.1 .3 .3 1 1 .8 2.2 1M162.3 147.4l-.1 .1M162.3 149.6l.3 .3M162.7 150.1l.9 .5M163.3 148.3a3.2 3.2 0 0 0-3.2 1.2l.7 .4 1.1-.1-1.3 1.8-.4 1 .2 1.1 1.1-.3 .8-.8 1.2-1.7M163.9 148.6v.1"/>
<path d="M164 146.2v-.8l.6-1.5 .7-1.3 1.2-.7a4.7 4.7 0 0 1-.8 5.2 1.86 1.86 0 0 1-1.5 1.3 1.81 1.81 0 0 1 1.5-1.8l1.6-.5 .6 .2a3.1 3.1 0 0 1-3.5 2.2l-.3-.3a3.6 3.6 0 0 0-1.3-3.8l-.8-.3-.2 .8 .2 .6 .5 1.5 .5 .6 .9 .3 .1 .6h-.5l-1-.9h.6M164 146.3l1.3 .4M164 148.8v-.1a4 4 0 0 1-2.2 1.1M164.1 148.6a1.68 1.68 0 0 1 1.6 1 1.13 1.13 0 0 1-1.6-1zM164.4 150.6h-.5M165 148.9a4.6 4.6 0 0 1 2.2 2.4v.9l-.8-.1-1-.8M165.1 149.5l.4 1.4-.1 .6a2.32 2.32 0 0 1-1.4-2.7 3.6 3.6 0 0 0 .5 4.6l.5-.8 .1-1.3M165.7 149.9l-.3 .3M166 147.5l.1 .2M166.2 149l-.4 .8M167.8 146.9l1.7-.1 .9 .6-.6 .9a5.7 5.7 0 0 1-4.9 .5M167.9 148.9l1.5 .8 1 .7 .7 1.4-1.6 .4-.9-.2-1.4-.6"/>
</g>
<!-- layer: element layer -->
<g fill="#000" stroke="#000" stroke-width=".22">
<path d="M7.8 37.8l.8-.1v.3zM215.1 37.7l.8 .1-.8 .2zM6.4 42.2l.1 .8h-.2zM7.8 40.4l.8-.1v.2zM115.9 40.3l.8 .1-.8 .1zM219.2 42.4l-.1 .8-.3-.1zM352.8 42.2l.1 .8h-.2zM40.6 122.1l.8-.1v.2zM51.4 122l.8 .1-.8 .1zM55.6 137.5l.2 .8h-.3zM55.5 148.3h.3l-.2 .8zM10.7 210l.8-.1v.2z"/>
<path d="M12.5 214.1h.3l-.1 .8zM12.7 211.4l.1 .8h-.3zM23.4 209.9l.8 .1-.8 .1zM42 218.5l.2 .8h-.3zM45.6 212.7l.1 .8h-.2zM45.5 216.4h.2l-.1 .8zM6.3 234h.2l-.1 .8zM41.9 231.1h.3l-.2 .8zM49.9 229.9l.8-.1v.2zM52.6 229.8l.8 .1-.8 .1zM153.8 234.2l.3 .1-.4 .7zM237.1 238.2l.8-.1v.3z"/>
<path d="M345.1 238.1l.8 .1-.8 .2zM352.7 234h.2l-.1 .8zM7.8 240.7l.8-.1v.3zM149.6 240.6l.8 .1-.8 .2z"/>
</g>
<path d="M.6 1.3h355.7v292.9h-355.7z" fill="none" stroke="#000" stroke-width=".22"/>
<path d="M356.3 78.4h61.4M356.3 89.4h61.4M356.3 99.7h61.4M356.3 128.6h61.4M356.3 142.9h61.4M356.3 163.3h61.4M356.3 182.5h61.4M356.3 194.2h61.4M356.3 212.5h61.4M356.3 257.5h61.4" fill="none" stroke="#000" stroke-width=".3"/>
<g font-size="7">
<text x="35.3" y="250.9">GROUND FLOOR PLAN</text>
<text x="260.5" y="247.8">FIRST FLOOR PLAN</text>
</g>
<g font-size="3.5">
<text x="357.7" y="87.6">NOTES:</text>
<text x="358.1" y="98.5">ORIENTATION:</text>
<text x="399" y="98.7">SCALE:</text>
<text x="359.5" y="127.5">DRAWN BY:</text>
<text x="359.5" y="142">PROJECT:</text>
<text x="359.5" y="162.6">CLIENT:</text>
<text x="359.5" y="182.1">DRAWING DATE:</text>
<text x="359.7" y="193">TITLE:</text>
<text x="359.5" y="211.6">NOTES:</text>
</g>
<g font-size="2.8">
<text x="402.8" y="108.7">NTS</text>
<text x="357" y="117.3">NORTH FACING PLAN</text>
<text x="359.5" y="132">ER SHEKHAR PATEL:</text>
<text x="359.5" y="147.8">RESIDENTIAL BUILDING PLAN</text>
<text x="359.5" y="166.7">MR RAHUL RAJAK</text>
<text x="359.4" y="186.2">17-07-2025</text>
<text x="364.4" y="197.8">GROUND FLOOR AND FIRST</text>
<text x="374.8" y="201.1">FLOOR PLAN</text>
<text x="362.8" y="219.4">OUTER WALL THICKNESS 9&quot;</text>
<text x="362.6" y="222.7">INNER WALL THICKNESS 4&quot;</text>
<text x="362.7" y="226.1">D1-DOOR (3'X7')</text>
<text x="362.7" y="229.5">D2-DOOR (2'6&quot;X7')</text>
<text x="362.7" y="232.8">MD-MAIN DOOR (4'X7')</text>
<text x="362.9" y="236.2">W1-WINDOW (4'X4')</text>
<text x="362.9" y="239.6">V-VENTILATION (1'6&quot;X1')</text>
<text x="362.8" y="242.9">O-OPEN DOOR (3'X7')</text>
</g>
<g font-size="2.7">
<text x="288.1" y="34.6">28'-3&quot;</text>
<text x="58.8" y="40.2">28'-3&quot;</text>
<text x="110.1" y="37.6">54'</text>
<text x="242.9" y="103.8">2'</text>
<text x="338.2" y="104.6">2'</text>
<text x="45.4" y="121.9">3'</text>
<text x="6.1" y="140.2" transform="rotate(-90 6.1 140.2)">50'</text>
<text x="184.9" y="142.6" transform="rotate(-71 184.9 142.6)">52'-10&quot;</text>
<text x="231" y="140.2" transform="rotate(-90 231 140.2)">50'</text>
<text x="352.6" y="140.2" transform="rotate(-90 352.6 140.2)">50'</text>
<text x="55.4" y="144.3" transform="rotate(-90 55.4 144.3)">3'</text>
<text x="77.2" y="167.8" transform="rotate(-90 77.2 167.8)">2'</text>
<text x="14.8" y="209.7">3'-6&quot;</text>
<text x="12.4" y="210.7" transform="rotate(-90 12.4 210.7)">11&quot;</text>
<text x="244.1" y="210.4">3'-6&quot;</text>
<text x="252.3" y="219.7" transform="rotate(-90 252.3 219.7)">11&quot;</text>
<text x="274.3" y="220.5">11&quot;</text>
<text x="41.8" y="227.9" transform="rotate(-90 41.8 227.9)">3'-6&quot;</text>
<text x="45.4" y="223.4" transform="rotate(-90 45.4 223.4)">1'-2&quot;</text>
<text x="273.6" y="223.4" transform="rotate(-90 273.6 223.4)">1'-2&quot;</text>
<text x="287.9" y="227.9" transform="rotate(-90 287.9 227.9)">3'-6&quot;</text>
<text x="54.1" y="229.7">11&quot;</text>
<text x="129.8" y="228.5">8'-3&quot;</text>
<text x="288.1" y="238">28'-3&quot;</text>
<text x="77.3" y="240.5">37'</text>
</g>
<g font-size="2.2">
<text x="269.2" y="41.3">V1</text>
<text x="292.8" y="41.3">V1</text>
<text x="61.8" y="44.6">D2</text>
<text x="267" y="48.8">TOILET</text>
<text x="268.2" y="51.5">6'X4'</text>
<text x="291.4" y="49.1">TOILET</text>
<text x="292.6" y="51.7">6'X4'</text>
<text x="63.8" y="54.6" transform="rotate(-180 63.8 54.6)">V1</text>
<text x="262.1" y="59.7">D2</text>
<text x="300.5" y="59.7">D2</text>
<text x="61.1" y="67">B.C</text>
<text x="61.3" y="69.6">4'X6'</text>
<text x="24.3" y="76.4">11'1&quot;X14'8&quot;</text>
<text x="24.3" y="73.8">BEDROOM</text>
<text x="52.6" y="74.7" transform="rotate(90 52.6 74.7)">D2</text>
<text x="86.1" y="75.6">BEDROOM</text>
<text x="117.4" y="72.7">W1</text>
<text x="265.3" y="75.6">BEDROOM</text>
<text x="290.4" y="75.6">BEDROOM</text>
<text x="346.6" y="72.7">W1</text>
<text x="86.9" y="78.2">11'X14'8&quot;</text>
<text x="265.2" y="78.2">10'11&quot;X14'6&quot;</text>
<text x="290.3" y="78.2">15'6&quot;X14'6&quot;</text>
<text x="57.4" y="85.4">WASHING</text>
<text x="58.6" y="88">AREA</text>
<text x="59.2" y="90.7">4'X4'</text>
<text x="145.1" y="95.5">OPEN GARDEN AREA</text>
<text x="275.2" y="100">D1</text>
<text x="287.2" y="100">D1</text>
<text x="39" y="107.3">OTS</text>
<text x="46.7" y="103.7">D1</text>
<text x="75.9" y="103.9">D1</text>
<text x="86.1" y="106.1" transform="rotate(90 86.1 106.1)">D2</text>
<text x="270.4" y="106.7">OTS</text>
<text x="14.5" y="109.8">POOJA</text>
<text x="16.3" y="112.4">5'X5'</text>
<text x="33.3" y="110.2" transform="rotate(-90 33.3 110.2)">V1</text>
<text x="96.2" y="112.5">TOILET</text>
<text x="119.1" y="111.3" transform="rotate(-90 119.1 111.3)">V1</text>
<text x="270.4" y="109.3">4'X4'</text>
<text x="309.5" y="111.9">KITCHEN</text>
<text x="338.3" y="112" transform="rotate(90 338.3 112)">PLATFORM</text>
<text x="39.5" y="117.9">4'X4'</text>
<text x="96.8" y="115.1">6'6&quot;X4'</text>
<text x="309.5" y="114.5">15'6&quot;X8'8&quot;</text>
<text x="346.6" y="118.2">W1</text>
<text x="23.3" y="124.4">D2</text>
<text x="44.5" y="125.3">O</text>
<text x="243.7" y="124.8" transform="rotate(-90 243.7 124.8)">PLATFORM</text>
<text x="264.1" y="123.7">KITCHEN</text>
<text x="86.1" y="129.4" transform="rotate(90 86.1 129.4)">D2</text>
<text x="99.4" y="130.4">TOILET</text>
<text x="119.1" y="129.3" transform="rotate(-90 119.1 129.3)">V1</text>
<text x="263.3" y="126.4">10'11&quot;X8'8&quot;</text>
<text x="58.7" y="137.3">D1</text>
<text x="99.4" y="133">6'6&quot;'X4'</text>
<text x="275.2" y="134.6">D1</text>
<text x="288.2" y="135.1">D1</text>
<text x="53.2" y="143.9" transform="rotate(-90 53.2 143.9)">O</text>
<text x="116.5" y="144.9" transform="rotate(-90 116.5 144.9)">D1</text>
<text x="84.3" y="153.5">15'4&quot;X9'3&quot;</text>
<text x="85.5" y="150.9">KITCHEN</text>
<text x="263.4" y="153.3">LIVING ROOM</text>
<text x="265.4" y="155.9">10'11&quot;X9'2&quot;</text>
<text x="290.4" y="153.3">LIVING ROOM</text>
<text x="292.4" y="155.9">15'6&quot;X9'2&quot;</text>
<text x="117.4" y="159.7">W1</text>
<text x="346.6" y="159.7">W1</text>
<text x="23.3" y="173">LIVING ROOM</text>
<text x="247.2" y="171.1">TV UNIT</text>
<text x="273.3" y="172.5">O</text>
<text x="289.2" y="172.4">O</text>
<text x="317.3" y="171.1">TV UNIT</text>
<text x="25.1" y="175.6">11'1&quot;X18'4&quot;</text>
<text x="81.7" y="176">W1</text>
<text x="114.6" y="179.5" transform="rotate(90 114.6 179.5)">D1</text>
<text x="259.6" y="177" transform="rotate(90 259.6 177)">D2</text>
<text x="320.7" y="175.9" transform="rotate(90 320.7 175.9)">D2</text>
<text x="268.1" y="183.2">4'10&quot;X6'</text>
<text x="301" y="182.8">9'2&quot;X6'</text>
<text x="57.4" y="186.8" transform="rotate(-90 57.4 186.8)">MD</text>
<text x="245.1" y="186.4">TOILET</text>
<text x="246.4" y="189">6'X6'</text>
<text x="327.4" y="186.4">TOILET</text>
<text x="328.6" y="189">6'X6'</text>
<text x="60.7" y="196">PORCH CAR PARKING</text>
<text x="275.2" y="195.9">D1</text>
<text x="288.2" y="195.9">D1</text>
<text x="29.9" y="199">W1</text>
<text x="66.2" y="198.6">14'11&quot;X15'2&quot;</text>
<text x="249.8" y="199.9">V</text>
<text x="330.6" y="199.9">V</text>
<text x="47.1" y="207.2">STAIR AREA</text>
<text x="48.3" y="209.8">12'11&quot;X9'1&quot;</text>
<text x="276.4" y="207.2">STAIR AREA</text>
<text x="277.6" y="209.8">12'11&quot;X9'1&quot;</text>
<text x="314.6" y="215.3">VARANDHA</text>
<text x="314.6" y="217.9">14'11&quot;X8'10&quot;</text>
<text x="63" y="226.1" transform="rotate(-90 63 226.1)">UP</text>
<text x="292.3" y="226.1" transform="rotate(-90 292.3 226.1)">UP</text>
<text x="82.8" y="235.9">ENTRY GATE</text>
<text x="87.7" y="238.5">12'</text>
</g>
</svg>
